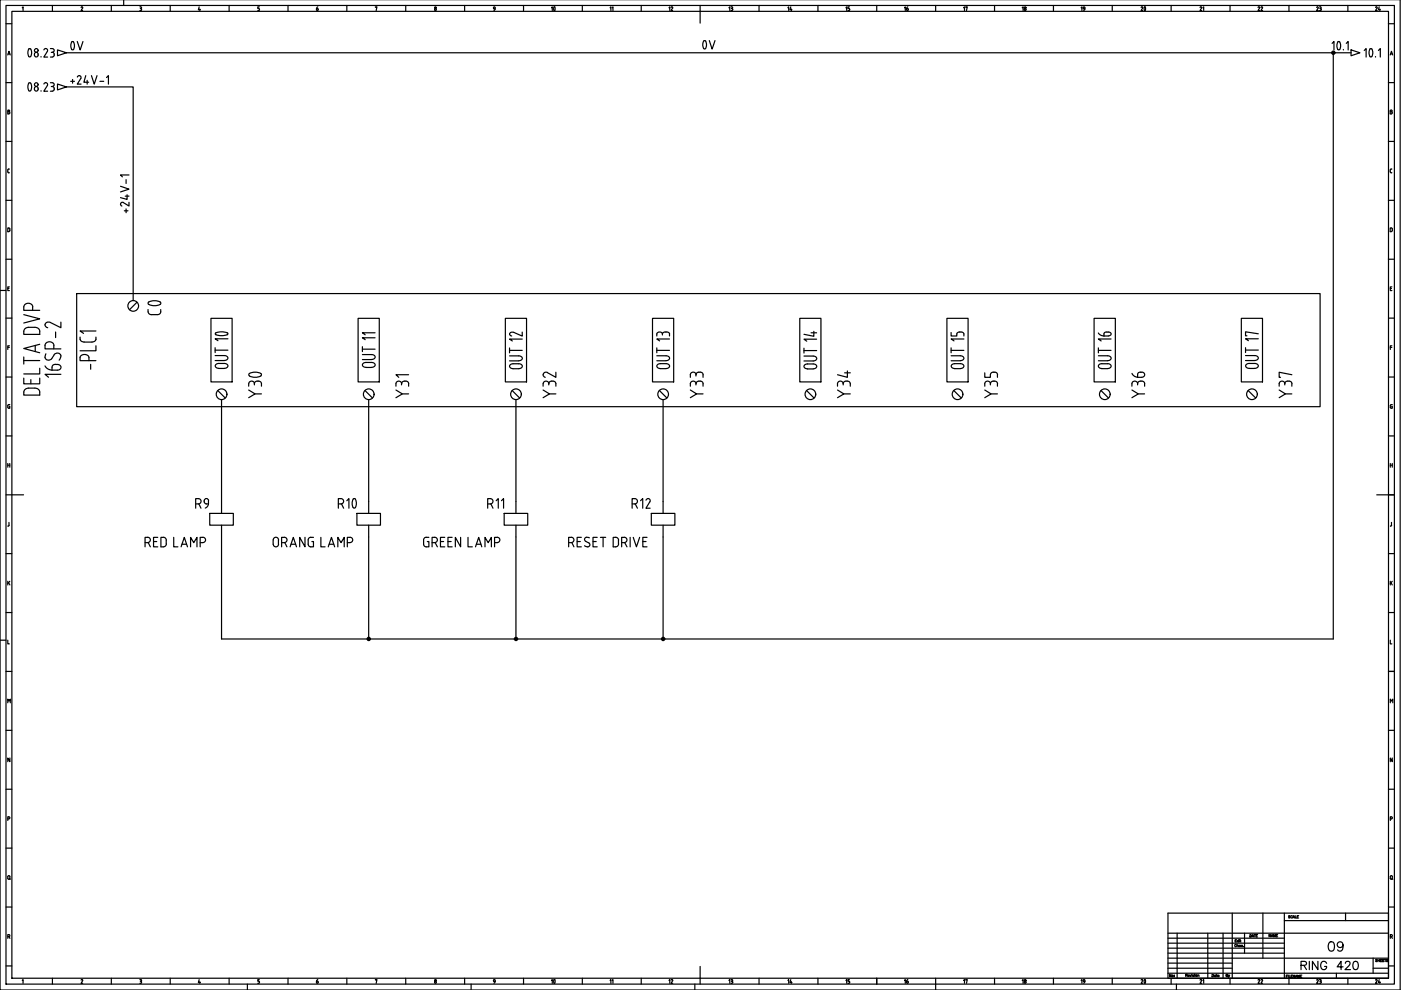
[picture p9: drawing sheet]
<svg xmlns="http://www.w3.org/2000/svg" width="297mm" height="210mm" viewBox="0 0 297 210" stroke-linecap="round" stroke-linejoin="round" font-family="sans-serif">
<!-- layer: 035 -->
<g fill="none" stroke="#000" stroke-width=".25">
<path d="M26.2 -.1v1.3M296.9 -.1v210h-296.9v-210M1.3 5h1.2M1.3 17.5h1.2M1.7 11.7l.2-.8 .3 .8M1.7 11.4h.4M2.5 2.4h291.9v205h-291.9zM4.7 1.6l.2-.1v.7M11.1 1.2v1.2M17.2 1.6l.3-.1v.2M17.5 1.7l-.3 .5h.3M23.6 1.2v1.2"/>
<path d="M29.7 1.5h.3l-.2 .3M29.7 1.8h.1M29.8 1.8l.2 .2v.2h-.3M36.1 1.2v1.2M42.2 1.5l-.1 .6h.4M42.4 1.9v.3M48.6 1.2v1.2M55 1.5h-.3v.3l.3 .2v.2h-.3M61.1 1.2v1.2M73.5 1.2v1.2M79.6 1.5h.3l-.1 .7M86 1.2v1.2"/>
<path d="M98.5 1.2v1.2M111 1.2v1.2M123.5 1.2v1.2M136 1.2v1.2M148.4 1.2v1.2M160.9 1.2v1.2M173.4 1.2v1.2M185.9 1.2v1.2M198.4 1.2v1.2M210.9 1.2v1.2M223.4 1.2v1.2M235.8 1.2v1.2"/>
<path d="M248.3 1.2v1.2M260.8 1.2v1.2M273.3 1.2v1.2M285.8 1.2v1.2M294.4 5h1.2M294.4 17.5h1.2M294.7 11.7l.3-.8 .3 .8M294.8 11.4h.4M1.3 30h1.2M1.7 36.4l.3 .2M1.7 23.7h.2M1.9 23.4h-.2v.7h.3l.1-.2-.2-.2"/>
<path d="M1.9 23.3l.2 .2-.2 .2M2 35.8l-.3 .1v.5M294.4 30h1.2M294.7 23.7h.3M294.8 36.4l.3 .2M295 23.4h-.3v.7h.4l.1-.2-.2-.2M295 23.3l.2 .2-.2 .2M295.1 35.8l-.3 .1-.1 .5M1.3 42.5h1.2M1.3 55h1.2M2.1 48.6v.3M2.1 48.9l-.2 .2"/>
<path d="M2.1 48.6l-.1-.2-.3-.1v.8h.1M294.4 42.5h1.2M294.4 55h1.2M295.2 48.6v.3M295.2 48.9l-.2 .2M295.2 48.6l-.1-.2-.4-.1v.8h.3M0 61.6h1.3M1.3 67.5h1.2M1.3 79.9h1.2M1.7 61.2h.2M2 60.8h-.3v.8h.3M294.4 79.9h1.2"/>
<path d="M294.4 67.5h1.2M294.8 61.2h.2M294.8 73.7h.3M295.1 60.8h-.3v.8h.3M295.1 73.3h-.3v.8M1.3 92.4h1.2M1.7 98.6h.4M1.7 98.3v.8M2.1 98.3v.8M294.4 92.4h1.2M294.8 98.3v.8M294.8 98.6h.4"/>
<path d="M295.2 85.8h-.4v.2v.5l.4 .1v-.5h-.1M295.2 98.3v.8M1.3 104.9h1.2M1.3 117.4h1.2M1.9 110.8v.6l-.2 .1M294.4 104.9h1.2M294.4 117.4h1.2M295 110.8v.6l-.2 .1M0 135.7h1.3M1.3 129.9h1.2M1.7 135.7v.8h.3M1.7 123.2v.8"/>
<path d="M1.8 123.5l.3 .5M2.1 123.2l-.4 .5M294.4 129.9h1.2M294.8 135.7v.8h.3M294.8 123.2v.8M294.9 123.5l.3 .5M295.2 123.2l-.4 .5M1.3 142.4h1.2M1.3 154.8h1.2M1.7 149v-.8l.2 .4 .3-.4v.8M294.4 142.4h1.2M294.4 154.8h1.2"/>
<path d="M1.3 167.3h1.2M1.3 179.8h1.2M1.7 173.6h.3v-.4h-.3v.8M2.1 160.7v.8l-.4-.8v.8M294.4 167.3h1.2M294.4 179.8h1.2M294.8 173.6h.3v-.4h-.3v.8M295.2 160.7v.8l-.4-.8v.8M1.3 192.3h1.2M1.7 186.2v-.3l.2-.3 .2 .3v.3M1.7 186.2l.2 .3 .2-.3M1.7 198.6l.3-.1v-.3h-.3v.8"/>
<path d="M1.9 198.6l.2 .4M1.9 186.3l.3 .2M247.6 200h24.7M247.6 198.9h24.7M249.6 197.9v9.5M256.1 197.9v9.5M259.3 197.9v9.5M263.9 197.9v4.2M267.8 193.6v9.6M272.3 195.2h22.1M285.3 193.6v1.6M294.4 192.3h1.2"/>
<path d="M294.8 198.6l.3-.1v-.3h-.3v.8M295 198.6l.2 .4M1.3 204.8h1.2M4.7 207.9l.2-.2v.8M11.1 207.4v1.3M17.2 207.8l.3-.1v.3M17.5 208l-.3 .5h.3M23.6 207.4v1.3M29.7 207.7h.1M29.7 208h.1M29.8 207.7l.2 .2-.2 .1M29.8 208l.2 .2v.2l-.3 .1"/>
<path d="M36.1 207.4v1.3M42.2 207.7l-.1 .6h.4M42.4 208.1v.4M48.6 207.4v1.3M52.5 208.7v1.2M55 207.7h-.3v.3l.3 .2v.2l-.3 .1M61.1 207.4v1.3M73.5 207.4v1.3M79.6 207.8l.3-.1-.1 .8M86 207.4v1.3M98.5 207.4v1.3M99.9 208.7v1.2"/>
<path d="M111 207.4v1.3M123.5 207.4v1.3M136 207.4v1.3M147.3 208.7v1.2M148.4 207.4v1.3M160.9 207.4v1.3M173.4 207.4v1.3M185.9 207.4v1.3M198.4 207.4v2.5M210.9 207.4v1.3M223.4 207.4v1.3M235.8 207.4v1.3"/>
<path d="M247.6 203.2h13.7M247.6 204.2h13.7M247.6 205.3h13.7M247.6 202.1h24.7M247.6 201h24.7M247.6 206.3h46.8M248.3 207.4v1.3M249.4 208.7v1.2M273.3 207.4v1.3M285.8 207.4v1.3M291.1 205.3h3.3M294.4 204.8h1.2"/>
<circle cx="92.3" cy="2" r=".2"/>
<circle cx="92.3" cy="1.6" r=".18"/>
<circle cx="92.3" cy="208.3" r=".21"/>
<circle cx="92.3" cy="207.9" r=".18"/>
</g>
<!-- layer: 07 -->
<path d="M1.3 1.2h294.3v207.5h-294.3zM148.4 2.4v2.5M2.5 104.9h2.5M291.9 104.9h2.5M247.6 193.6h46.8v13.8h-46.8zM247.6 197.9h46.8M261.3 193.6v13.8M272.3 193.6v13.8M148.4 204.9v2.5M261.3 203.2h33.1M291.1 203.2v3.1" fill="none" stroke="#000" stroke-width=".25"/>
<!-- layer: 025 -->
<g fill="none" stroke="#000" stroke-width=".25">
<path d="M261.9 199.5h.2M262.2 199.2h-.3v.5h.3M262.6 199.5v-.1a.17 .17 0 0 0-.3 .1 .17 .17 0 0 0 .1 .2 .17 .17 0 0 0 .2 0M262.6 199.2v.5M262.8 199.3h.1M262.8 199.4v.3M262.9 199.4h.2M263 199.2l.1 .5M265 198.2l.3 .1-.1 .3-.2 .1zM265.4 198.7l.2-.5 .2 .5M265.5 198.5h.2M265.9 198.2h.3"/>
<path d="M266 198.2v.5M266.3 198.4h.2M266.6 198.2h-.3v.5h.3M269.4 198.1v.5l-.4-.5v.5M269.5 198.6l.2-.5 .2 .5M269.6 198.5h.2M270 198.6v-.5l.2 .5 .2-.5v.5M270.6 198.4h.2M270.9 198.1h-.3v.5h.3M273.5 194.2h-.3l.3 .3v.1h-.3M274 194.3a.18 .18 0 0 0-.2-.2 .18 .18 0 0 0-.1 .2v.2a.18 .18 0 0 0 .1 .1 .18 .18 0 0 0 .2-.1M274.1 194.6l.2-.5 .2 .5"/>
<path d="M274.2 194.5h.2M274.6 194.1v.5h.3M275 194.4h.2M275.3 194.1h-.3v.5h.3M248.3 206.6v.5l-.3-.5v.5M249 206.8h.1M249 207.1h.1M251.4 206.8l.3-.1v-.1l-.3-.1v.5M251.6 206.8l.1 .2M251.9 206.9h.3l-.1-.2a.17 .17 0 0 0-.2 .2 .17 .17 0 0 0 .2 .1h.1M262.1 200.4a.18 .18 0 0 0-.2-.2 .18 .18 0 0 0-.1 .2v.1a.18 .18 0 0 0 .1 .2 .18 .18 0 0 0 .2-.1M262.3 200.5l.3-.1v.3"/>
<path d="M262.3 200.2v.5M262.7 200.5h.3v-.1a.18 .18 0 0 0-.3 .2 .16 .16 0 0 0 .3 .1M263.4 200.5v-.1a.16 .16 0 0 0-.2 .2 .16 .16 0 0 0 .2 .1M263.6 200.7h.1M272.7 207h.2M273 206.7h-.3v.6M292 203.5h-.3l.3 .2v.2l-.3-.1M292.2 203.4v.5M292.2 203.6h.3M292.5 203.4v.5M292.7 203.6h.2M293 203.4h-.3v.5h.3"/>
<path d="M293.1 203.6h.2M293.4 203.4h-.3v.5h.3M293.5 203.4h.4M293.7 203.4v.5M294.3 203.5h-.4l.4 .2-.1 .2-.3-.1"/>
<circle cx="248.6" cy="206.9" r=".16"/>
</g>
<!-- layer: SYMS -->
<g fill="none" stroke="#000" stroke-width=".25">
<path d="M12.2 17.8l1.9 .6-1.9 .7zM286.4 10.6l1.9 .6-1.9 .6zM16.3 62.2h263.6v24h-263.6zM44.7 67.5h4.5v13.5h-4.5zM75.9 67.5h4.5v13.5h-4.5zM107.1 67.5h4.5v13.5h-4.5zM138.3 67.5h4.5v13.5h-4.5zM169.6 67.5h4.5v13.5h-4.5zM200.8 67.5h4.5v13.5h-4.5zM232 67.5h4.5v13.5h-4.5zM263.2 67.5h4.5v13.5h-4.5zM46.2 82.8l1.6 1.6"/>
<path d="M77.4 82.8l1.6 1.6M108.6 82.8l1.6 1.6M139.8 82.8l1.6 1.6M171 82.8l1.6 1.6M202.2 82.8l1.6 1.6M233.4 82.8l1.6 1.6M264.6 82.8l1.6 1.6M44.5 108.9h5v2.5h-5zM47 111.4v2.4M78.2 111.4v2.4M106.9 108.9h5v2.5h-5zM109.4 106.4v2.5"/>
<path d="M109.4 111.4v2.4M138.1 108.9h5v2.5h-5zM140.6 106.4v2.5M140.6 111.4v2.4"/>
<circle cx="282.7" cy="11.2" r=".35"/>
<circle cx="282.7" cy="11.2" r=".22"/>
<circle cx="282.7" cy="11.2" r=".12"/>
<circle cx="47" cy="83.6" r="1.13"/>
<circle cx="78.2" cy="83.6" r="1.13"/>
<circle cx="109.4" cy="83.6" r="1.13"/>
<circle cx="140.6" cy="83.6" r="1.13"/>
<circle cx="171.8" cy="83.6" r="1.13"/>
<circle cx="203" cy="83.6" r="1.13"/>
<circle cx="234.2" cy="83.6" r="1.13"/>
<circle cx="265.4" cy="83.6" r="1.13"/>
<circle cx="78.2" cy="135.5" r=".35"/>
<circle cx="78.2" cy="135.5" r=".22"/>
<circle cx="78.2" cy="135.5" r=".12"/>
<circle cx="109.4" cy="135.5" r=".35"/>
<circle cx="109.4" cy="135.5" r=".12"/>
<circle cx="109.4" cy="135.5" r=".22"/>
<circle cx="140.6" cy="135.5" r=".35"/>
<circle cx="140.6" cy="135.5" r=".12"/>
<circle cx="140.6" cy="135.5" r=".22"/>
</g>
<!-- layer: TAGS -->
<g fill="none" stroke="#000" stroke-width=".25">
<path d="M17 71.5v.4M18.9 76.5v-.7a1.01 1.01 0 0 0-1-.6 1.01 1.01 0 0 0-.9 .6v.7h3.3M19.2 77.3v1M20.3 73.3v1.1h-3.3M20.3 71.5v.4a.74 .74 0 0 1-.8 .6h-1.7a.78 .78 0 0 1-.8-.6M20.3 70.2h-3.3l.7 .5M45.6 76.4h2M45.6 75.4h2M45.6 74.2h2.7M45.6 73.7v1.1M45.7 70.6l.5-.2h1l1 .2 .1 .2a2.37 2.37 0 0 1-2.7 0zM46.4 78.1h1.2"/>
<path d="M47.6 77.1h-1.2a.55 .55 0 0 0-.8 .5 .55 .55 0 0 0 .8 .5M48.3 71.8h-2.7l.6 .4M76.8 76.2h2M76.8 75.2h2M76.8 74h2.7M76.8 73.5v1M77.6 77.9h1.2M78.8 76.8h-1.2a.55 .55 0 0 0-.8 .6 .55 .55 0 0 0 .8 .5M78.8 76.8a.55 .55 0 0 1 .7 .6 .55 .55 0 0 1-.7 .5M78.8 75.2a.55 .55 0 0 1 .7 .5 .55 .55 0 0 1-.7 .5M79.5 71.6h-2.7l.6 .4M79.5 70.6h-2.7l.6 .4"/>
<path d="M108 75.5h2a.55 .55 0 0 1 .7 .5 .55 .55 0 0 1-.7 .5h-2M108 74.3h2.7M108 73.8v1M108.3 77.3l1.7-.2a.56 .56 0 0 1 .7 .6 .56 .56 0 0 1-.7 .5h-1.2a.52 .52 0 0 1-.7-.3 .52 .52 0 0 1 .2-.6zM109 70.5a.49 .49 0 0 0-.7 0 .49 .49 0 0 0 0 .7h.2M110.7 71.9h-2.7l.6 .4M110.7 70.4v.9l-1.8-.8M139.3 75.4h1.9a.55 .55 0 0 1 .8 .5 .55 .55 0 0 1-.8 .6h-1.9M139.3 74.3h2.6M139.3 73.8v1M140 78.2h1.2M140 78.1a.55 .55 0 0 1-.7-.5 .55 .55 0 0 1 .7-.5h1.2a.59 .59 0 0 1 .7 .7l-.7 .3"/>
<path d="M140.4 70.8v.2M140.4 70.8a.89 .89 0 0 1 1.6 0l-.1 .4M140.5 70.8a.65 .65 0 0 0-.6-.4 .65 .65 0 0 0-.6 .4v.4M141.9 71.9h-2.6l.5 .4M170.5 75.5h1.9a.55 .55 0 0 1 .8 .5 .55 .55 0 0 1-.8 .5h-1.9M170.5 74.3h2.6M170.5 73.8v1.1M171.2 78.2h1.2M171.2 78.2a.55 .55 0 0 1-.7-.5 .55 .55 0 0 1 .7-.5h1.2a.59 .59 0 0 1 .7 .7l-.7 .3M172 70.6h1.1M172.6 70.2v1.1l-2.1-.4M173.1 71.9h-2.6l.5 .4"/>
<path d="M201.7 75.4h1.9a.55 .55 0 0 1 .8 .5 .55 .55 0 0 1-.8 .6h-1.9M201.7 74.3h2.7M201.7 73.8v1M202.4 78.2h1.2M202.4 78.1a.55 .55 0 0 1-.7-.5 .55 .55 0 0 1 .7-.5h1.2a.59 .59 0 0 1 .7 .7l-.7 .3M203.5 70.4a.71 .71 0 0 1 .9 .4v.4M203.5 70.4l-.6 .2v.6h-1.2v-.7M204.4 71.9h-2.7l.6 .4M232.9 70.6a1.4 1.4 0 0 0 1.2 .6M232.9 75.4h1.9a.55 .55 0 0 1 .8 .5 .55 .55 0 0 1-.8 .6h-1.9M232.9 74.3h2.7M232.9 73.8v1"/>
<path d="M233.6 77.1h1.2a.55 .55 0 0 1 .8 .5 .55 .55 0 0 1-.8 .5M233.6 78.2h1.2M233.6 77.1a.55 .55 0 0 0-.7 .5 .55 .55 0 0 0 .7 .5M234.2 70.5l.5-.1a.56 .56 0 0 1 .6 0 .56 .56 0 0 1 .2 .6l-.5 .2h-.9zM235.6 71.9h-2.7l.6 .4M264.1 75.4h1.9a.55 .55 0 0 1 .8 .5 .55 .55 0 0 1-.8 .5h-1.9M264.1 74.2h2.7M264.1 73.7v1.1M264.8 77.1h1.2a.55 .55 0 0 1 .8 .5 .55 .55 0 0 1-.8 .5M264.8 78.1h1.2M264.8 77.1a.55 .55 0 0 0-.7 .5 .55 .55 0 0 0 .7 .5M266.8 71.8h-2.7l.6 .4"/>
<path d="M266.8 70.8l-2.7-.4v.8h.3M103.4 106.8h.6a.56 .56 0 0 0 .5-.5 .56 .56 0 0 0-.6-.6h-.5v2.1M104.1 106.8l.4 1M105.2 106.2l.4-.5v2.1M106.3 106.2l.5-.5v2.1"/>
</g>
<!-- layer: MISC -->
<path d="M9.5 73.2v.8h3.4M11 76l.5-.8a.81 .81 0 0 1 1.3-.1 .81 .81 0 0 1-.3 1.3M11.8 77.3a.7 .7 0 0 1 .9 .1 .7 .7 0 0 1 0 .9l-.5 .2h-1.2M11.8 70.4v1.2M11.8 77.3l-.6 .1-.1 .5M12.9 79.4h-3.4l.8 .6M12.9 68.3v1.2l-2.2-1.1" fill="none" stroke="#000" stroke-width=".25"/>
<path d="M14.1 18.4h14.1v45.3M14.1 11.2h272.3M282.7 11.2v124.3h-235.7v-21.7M47 84.7v21.7M78.2 84.7v21.7M109.4 84.7v21.7M140.6 84.7v21.7M78.2 113.8v21.7M109.4 113.8v21.7M140.6 113.8v21.7" fill="none" stroke="#000" stroke-width=".25"/>
<!-- layer: XREF -->
<g fill="none" stroke="#000" stroke-width=".25">
<path d="M6.1 17.6h.4M6.1 17.6a1.28 1.28 0 0 0 .2 1.7l.2-.1M6.5 10.4l-.2-.1a1.2 1.2 0 0 0 0 1.8l.2-.1M6.5 10.4a1.68 1.68 0 0 1 0 1.6M6.5 17.6a1.68 1.68 0 0 1 0 1.6M7.3 11.7a.43 .43 0 0 1 .4-.6 .43 .43 0 0 1 .4 .6M7.3 11.7a.39 .39 0 0 0 .4 .4 .39 .39 0 0 0 .4-.4M7.3 18.7a.39 .39 0 0 1 .4-.4 .39 .39 0 0 1 .4 .4M7.3 18.7a.42 .42 0 0 0 .4 .6 .42 .42 0 0 0 .4-.6M8.7 12v.1M8.7 19.2v.1M9.3 17.8a.4 .4 0 0 1 .6-.2 .4 .4 0 0 1 .1 .5l-.7 1.2h.8"/>
<path d="M10.7 17.5h.4a.39 .39 0 0 1 .4 .4 .39 .39 0 0 1-.4 .4M10.7 19.3h.4M10.9 18.3h.2M11.1 18.3l.4 .4M11.5 18.7a.44 .44 0 0 1-.4 .6M289.2 10.7l.4-.4v1.8M290.5 10.4l.2-.1a1.16 1.16 0 0 1 0 1.8l-.2-.1a1.68 1.68 0 0 1 0-1.6zM291.6 12v.1M292.2 10.7l.5-.4v1.8"/>
<circle cx="7.7" cy="10.7" r=".39"/>
<circle cx="7.7" cy="17.9" r=".39"/>
</g>
<!-- layer: WIREREF_DEST -->
<path d="M15 17.2h.8M15.4 16.8v.8M16.4 16.3l.1-.1a.4 .4 0 0 1 .5-.1 .4 .4 0 0 1 .1 .5l-.7 1.2h.8M18.2 16l-.4 1.4h1M18.5 17v.8M19.4 16l.6 1.8 .6-1.8M21.2 17.2h.8M22.6 16.4l.4-.4v1.8" fill="none" stroke="#000" stroke-width=".25"/>
<!-- layer: DESC -->
<g fill="none" stroke="#000" stroke-width=".25">
<path d="M30.8 115.1h.5M31.3 115a.55 .55 0 0 0 .6-.5 .55 .55 0 0 0-.6-.6h-.5v2M31.4 115.1l.5 .8M32.6 114.8h.6M33.4 113.9h-.8v2h.8M34.6 113.9h-.5v2h.5M34.6 113.9a.59 .59 0 0 1 .6 .6l.1 .8a.62 .62 0 0 1-.7 .6M36.8 113.9v2h.9M38.4 115.9l.7-2 .7 2M38.6 115.4h.9M40.4 115.9v-2l.7 1.2 .7-1.2v2M42.4 115.1h.6"/>
<path d="M43 113.9h-.6v2M43 113.9a.56 .56 0 0 1 .6 .6 .56 .56 0 0 1-.6 .5M58 114.2a.56 .56 0 0 1 .6-.3 .56 .56 0 0 1 .5 .6v.9a.57 .57 0 0 1-.6 .5 .57 .57 0 0 1-.6-.5zM59.7 115.1h.6M60.3 113.9h-.6v2M60.3 113.9a.56 .56 0 0 1 .6 .6 .56 .56 0 0 1-.6 .5M60.4 115.1l.4 .8M61.5 115.9l.7-2 .7 2M61.7 115.4h1M64.7 113.9v2l-1.2-2v2M66.5 113.9l-.9 .1a1.55 1.55 0 0 0-.2 1.7l.5 .2h.6v-1.1h-.4M68 113.9v2h.9"/>
<path d="M69.6 115.9l.7-2 .7 2M69.8 115.4h1M71.6 115.9v-2l.7 1.2 .7-1.2v2M73.6 115.1h.6M74.2 115a.55 .55 0 0 0 .6-.5 .55 .55 0 0 0-.6-.6h-.6v2M90.9 113.9l-.8 .1a1.55 1.55 0 0 0-.2 1.7l.5 .2h.5v-1.1h-.3M91.6 115.1h.6M92.2 115a.55 .55 0 0 0 .5-.5 .55 .55 0 0 0-.5-.6h-.6v2M92.3 115.1l.4 .8M93.4 114.8h.7M94.3 113.9h-.9v2h.9M95 114.8h.7"/>
<path d="M95.9 113.9h-.9v2h.9M97.7 113.9v2l-1.2-2v2M99.2 113.9v2h.9M100.8 115.9l.7-2 .7 2M101 115.4h1M102.8 115.9v-2l.7 1.2 .7-1.2v2M104.9 115.1h.5M105.4 115a.55 .55 0 0 0 .6-.5 .55 .55 0 0 0-.6-.6h-.5v2M120.6 115.1h.5M121.1 115a.55 .55 0 0 0 .6-.5 .55 .55 0 0 0-.6-.6h-.5v2M121.2 115.1l.5 .8M122.4 114.8h.6"/>
<path d="M123.3 113.9h-.9v2h.9M124.8 115.1a.51 .51 0 0 1 .1 .7 .51 .51 0 0 1-.8 0l-.2-.1M125 114a.54 .54 0 0 0-.8 0 .54 .54 0 0 0 0 .8l.6 .3M125.7 114.8h.7M126.6 113.9h-.9v2h.9M127.3 113.9h1.1M127.9 113.9v2M130 113.9h.5a.59 .59 0 0 1 .6 .6v.8a.62 .62 0 0 1-.6 .6h-.5zM131.8 115.1h.6M132.4 115a.55 .55 0 0 0 .5-.5 .55 .55 0 0 0-.5-.6h-.6v2M132.5 115.1l.4 .8M133.6 113.9v2"/>
<path d="M134.3 113.9l.6 2 .7-2M136.3 114.8h.7M137.2 113.9h-.9v2h.9"/>
</g>
<!-- layer: WIREREF -->
<path d="M282.4 9.2l.4-.4v1.8M283.6 8.9l.2-.1a1.16 1.16 0 0 1 0 1.8l-.2-.1a1.68 1.68 0 0 1 0-1.6zM284.8 10.5v.1M285.4 9.2l.4-.4v1.8" fill="none" stroke="#000" stroke-width=".25"/>
<!-- layer: WIRENO -->
<path d="M25.5 39.5l1.8 .6-1.8 .6M26.7 38.1v.8M27.3 37.1h-1.8l.5 .4M25.5 43.3l.3 .4M26.2 42.9a.39 .39 0 0 0-.6 .4M26.4 44.7h.7M26.5 41.6h.8M26.7 44.3v.8M26.9 41.3v1l-1.4-.4M27.3 42.9v.8l-1.1-.7" fill="none" stroke="#000" stroke-width=".25"/>
<text font-size="9.3" x="36.3" y="69.5" transform="rotate(-90 36.3 69.5)">C0</text>
<text font-size="8.8" x="57.5" y="85.7" transform="rotate(-90 57.5 85.7)">Y30</text>
<g font-size="7.1">
<text x="11.3" y="12.7">0V</text>
<text x="70.6" y="109.7">R10</text>
</g>
<g font-size="6.6">
<text x="145.3" y="12.3">0V</text>
<text x="9.2" y="85" transform="rotate(-90 9.2 85)">DELTA DVP</text>
</g>
<g font-size="6.2">
<text x="87.5" y="85.7" transform="rotate(-90 87.5 85.7)">Y31</text>
<text x="118.9" y="85.7" transform="rotate(-90 118.9 85.7)">Y32</text>
<text x="149.9" y="85.7" transform="rotate(-90 149.9 85.7)">Y33</text>
<text x="181.3" y="85.7" transform="rotate(-90 181.3 85.7)">Y34</text>
<text x="212.4" y="85.7" transform="rotate(-90 212.4 85.7)">Y35</text>
<text x="274.8" y="85.7" transform="rotate(-90 274.8 85.7)">Y37</text>
</g>
<text font-size="5.7" x="243.4" y="85.7" transform="rotate(-90 243.4 85.7)">Y36</text>
<g font-size="5.3">
<text x="40.2" y="109">R9</text>
<text x="132.6" y="109">R12</text>
</g>
<g font-size="4.9">
<text x="280.5" y="202.8">09</text>
<text x="274.5" y="206.7">RING 420</text>
</g>
<g font-size="4.4">
<text x="115" y="3.9">10</text>
<text x="240.2" y="3.9">20</text>
<text x="115" y="209.9">10</text>
<text x="240.2" y="209.9">20</text>
</g>
<g font-size="3.5">
<text x="66" y="3.5">6</text>
<text x="103" y="3.5">9</text>
<text x="128.1" y="3.5">11</text>
<text x="140.8" y="3.5">12</text>
<text x="153.5" y="3.5">13</text>
<text x="165.8" y="3.5">14</text>
<text x="178.2" y="3.5">15</text>
<text x="190.5" y="3.5">16</text>
<text x="203.2" y="3.5">17</text>
<text x="215.5" y="3.5">18</text>
<text x="227.9" y="3.5">19</text>
<text x="256.1" y="3.5" transform="rotate(-90 256.1 3.5)">21</text>
<text x="268.5" y="3.5" transform="rotate(-90 268.5 3.5)">22</text>
<text x="278" y="3.5">23</text>
<text x="290.3" y="3.5">24</text>
<text x="293.5" y="150.3">M</text>
<text x="293.5" y="187.7">Q</text>
<text x="66" y="209.5">6</text>
<text x="103" y="209.5">9</text>
<text x="128.1" y="209.5">11</text>
<text x="140.8" y="209.5">12</text>
<text x="153.5" y="209.5">13</text>
<text x="165.8" y="209.5">14</text>
<text x="178.2" y="209.5">15</text>
<text x="190.5" y="209.5">16</text>
<text x="203.2" y="209.5">17</text>
<text x="215.5" y="209.5">18</text>
<text x="227.9" y="209.5">19</text>
<text x="256.1" y="209.5" transform="rotate(-90 256.1 209.5)">21</text>
<text x="258.6" y="208.5">By</text>
<text x="268.5" y="209.5" transform="rotate(-90 268.5 209.5)">22</text>
<text x="278" y="209.5">23</text>
<text x="290.3" y="209.5">24</text>
</g>
</svg>
